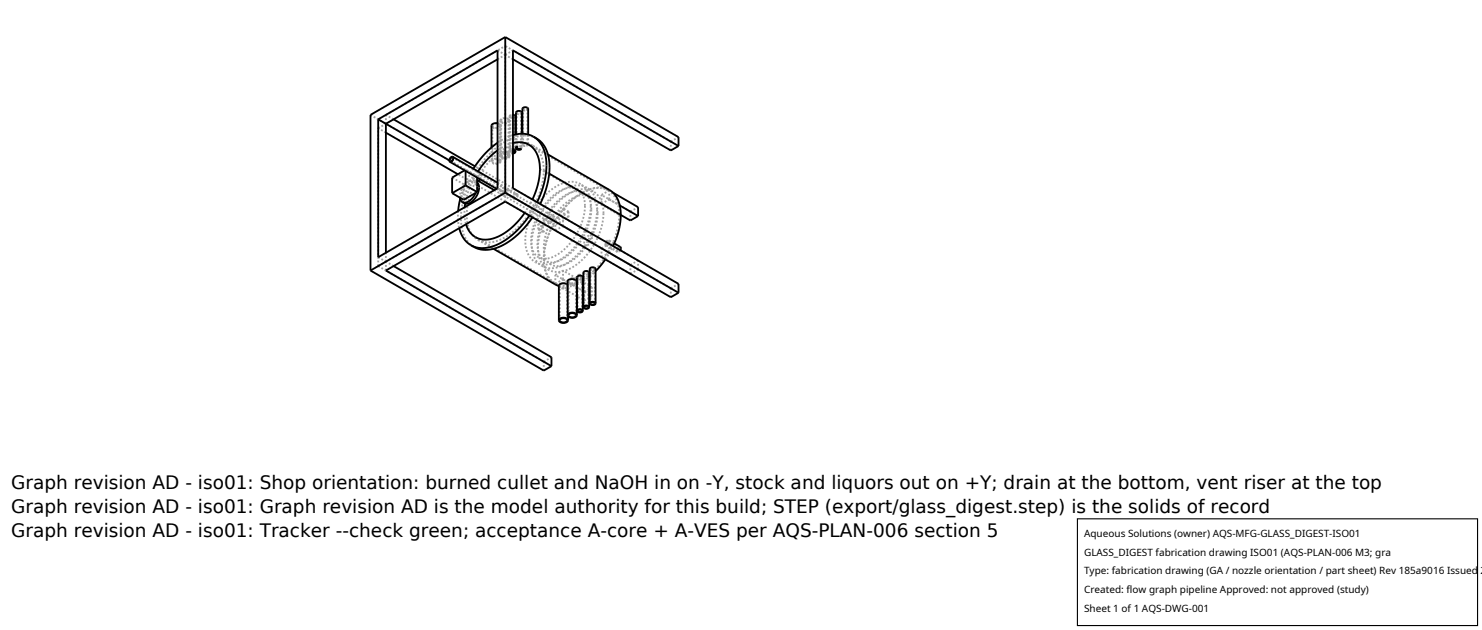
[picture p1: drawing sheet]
<svg xmlns="http://www.w3.org/2000/svg" width="212mm" height="90mm" viewBox="0 0 212 90" stroke-linecap="round" stroke-linejoin="round" font-family="sans-serif">
<g fill="none" stroke="#a0a0a0" stroke-width=".26" stroke-dasharray=".3 .3" stroke-linecap="butt">
<path d="M52.9 16.4l24.8 14.3M54 18.3l1.1-.6M55.1 18.9l-1.1-.6M55.1 17.7v-1.3M55.1 16.4l17.1-9.8M56.2 17l-1.1-.6M70.3 18l.3-.3h.6M70.3 18v5M71.1 17.6l.2 .1M71.1 8.5l1.1-.7M71.1 7.2l1.1 .6M71.2 17.7l.2 .3"/>
<path d="M71.3 17.7l.2 .3M71.4 18l-.2 .2-.3 .1-.4-.1-.2-.2M71.4 18v5M71.5 17.2l.1-.2 .3-.1 .7 .1M71.5 17.2v4.9M71.5 18l-.2 .2-.4 .1-.5-.1-.2-.2M71.5 18v5M71.6 17.2l.3-.2h.6M71.6 17.2v4.9M72.2 7.8l1.1-.6M72.2 7.8v-1.2M72.5 17l.1 .2"/>
<path d="M72.6 17l.2 .2M72.6 17.2l-.1 .2-.4 .1-.4-.1-.1-.2M72.6 17.2v4.8M72.8 17.2l-.2 .3-.5 .1-.4-.1-.2-.3M72.8 17.2v4.8M72.8 16.6l.1-.2h.4M72.8 16.6v4.8M72.9 16.6l.2-.2 .3 .1M72.9 16.6v4.8M73.3 19.3l-1.2 .4-1 .7M73.3 8.5l-1.1-.7M73.4 16.5l.1 .1"/>
<path d="M73.5 16.6l-.3 .2-.3-.2M73.5 16.6v4.8M73.6 16.6l-.1 .2h-.3h-.3l-.1-.2M73.6 19.2v2.2M73.7 19.2v1.8M73.8 16.1l.2-.2 .3 .1M73.8 16.1v4.9M74.3 16l.1 .1M74.4 16.1l-.3 .2-.3-.2M74.4 16.1v5M74.5 16.1l-.1 .1-.3 .1h-.3l-.1-.2M74.5 19.1v2"/>
<path d="M74.6 19.1v1.5M74.7 15.5l.2-.1h.3M74.7 15.5v5.1M75.2 15.4l.1 .1M75.3 15.5l-.2 .2-.4-.2M75.3 15.5v5.1M75.4 15.5l-.1 .2-.2 .1-.4-.1-.1-.2M75.4 19.2v1.4M76.6 19.8l-.9-.4h-1.1l-1.2 .3-1.3 .5-1.3 1-1.1 1-1.1 1.4-.9 1.3-.8 1.6-.5 1.5-.4 1.5-.2 1.6 .1 1.3 .4 1.3 .6 .9 .8 .7M54 38l23.7 13.6M54 38v-19.7M54 38l1.1-.6"/>
<path d="M54 36.7l1.1 .7M55.1 37.4v-1.3M55.1 38.6v-1.2M55.1 37.4l17.1-9.9M56.2 38l-1.1-.6M64.3 23l9.2 5.3M64.6 22.5l9.2 5.3M65.4 30.1v1.3l.2 1.2M66.2 26.6l-.4 .8-.1 .8M66.2 26.3l-1.6-.9M66.2 26.3v.3M66.2 26.6v1.9"/>
<path d="M66.4 29.6v1.4l.2 1M66.5 24.4v-.2M66.5 24.2l-.1 .1M66.9 25.9l-.7 .7M66.9 25.9l-.7 .4M67.6 24.1l-1.1 2.2-.8 2.1M67.8 25.8l-.4-.1-.5 .2M67.8 25.8l.3 .2M67.9 33.9l11.3 6.5M67.9 27.5l.2-.9M68.1 26l-.5-.1-.4 .2-.5 .3-.4 .6-.3 .7v.6l.1 .4 .2 .3M68.1 26.6v-.5l-.3-.3"/>
<path d="M68.1 25.2l-1.2 .7M68.1 25.4v-.2M68.1 25.2l-1.6-1M68.3 24.5l-1.2 2.2-.7 2.4M68.3 34.3l.6 .2 .7 .1h.7l.8-.2 1.7-.9 1.5-1.3 1.3-1.8 1.2-2 .6-2.1 .3-2M68.3 34.3l2.2 1.2M68.6 25.6l.2-.4M68.7 25h-.3l-.2 .2-.1 .3v.2M68.7 25l3.3 1.9M68.8 25.2l-.1-.2M70.2 23l.2-.2 .4-.1M70.2 21.1v1.9"/>
<path d="M70.3 23l.2-.2 .4-.1M70.6 27.2l.9 .5M70.8 22.7h.1M70.8 22.7h.5M70.9 22.7l.3 .1M70.9 27l2.5 1.4M71.1 26.9l1.1 .6M71.1 26.1l2.8 1.6M71.2 22.8l.2 .2M71.3 22.7l.2 .3M71.4 23l.1 .1M71.4 23l-.2 .3h-.4h-.3l-.2-.3"/>
<path d="M71.5 22.1v-.2l.3-.2 .4-.1 .4 .1M71.5 22.2v-.2l.3-.2h.4l.4 .1M71.5 22.3l.1-.2 .3-.1h.7M71.5 22.2v.1M71.5 27.7l.4-.2 .2-.4M71.5 23.1l-.2 .2-.5 .1-.4-.1-.2-.3M71.5 23v.1M71.6 22.1l.1-.2 .2-.1h.6M71.6 22.3l.3-.3 .6 .1M71.6 22.2l.1-.2 .2-.1h.6M71.6 22.2v.1M71.9 27.9l.4-.1 .2-.5"/>
<path d="M71.9 27.9l6.6 3.8M72 26.9h-.3l-.2 .2-.1 .4 .1 .2M72.1 27.1l-.1-.2M72.2 27.5v-19.7M72.2 27.5l1.1-.6M72.2 28.8v-1.3M72.4 27.1h-.2l-.3 .3-.1 .3 .1 .2M72.4 27.1l6.5 3.8M72.5 21.8l.1 .2M72.5 22.1l.1 .2M72.5 21.9l.1 .2M72.5 27.3l-.1-.2"/>
<path d="M72.6 21.7l.2 .3M72.6 21.9l.2 .2M72.6 22l.2 .3M72.6 22l-.1 .3-.4 .1-.4-.1-.1-.2M72.6 22.3l-.1 .2-.4 .1-.4-.1-.1-.2M72.6 22.1l-.1 .3-.4 .1h-.4l-.1-.3M72.6 22.1v.2M72.8 22l-.2 .3-.5 .2-.5-.1-.1-.3M72.8 22.1l-.3 .4-.5 .1-.4-.1-.1-.3M72.8 22.3l-.2 .3-.5 .1-.5-.1-.1-.3M72.8 22.1v.2M72.8 21.4l.2-.2h.5"/>
<path d="M72.8 21.5l.1-.2h.4M72.8 21.7l.1-.2 .4-.1M72.8 21.5v.2M72.9 21.4l.2-.2 .3 .1M72.9 21.7l.1-.1 .3-.1M72.9 21.5l.2-.1h.3M72.9 21.5v.2M73.3 20.4l-1.2 .4-1 .7M73.3 21.9h-.4l-.1-.2M73.3 21.9l-.3-.1-.1-.1M73.3 21.7l-.3-.1-.1-.1M73.4 21.3l.1 .1"/>
<path d="M73.4 21.4l.1 .1M73.4 28.4l.4-.1 .1-.4M73.5 21.2l.1 .2M73.5 28.3l.2-.1 .2-.3M73.5 21.4l-.3 .1-.3-.1M73.5 21.5v.1M73.5 21.5v.2M73.6 21.4l-.1 .1-.3 .1-.3-.1-.1-.1M73.6 21.5l-.1 .2h-.3h-.3l-.1-.2M73.7 21l.2-.2 .5 .1M73.8 21l.2-.1h.3M73.8 21.1l.2-.1"/>
<path d="M73.8 27.8l-.3 .2v.3M73.8 21.1v.1M73.9 27.7h-.2l-.3 .2v.3v.2M73.9 27.9l-.1-.1M73.9 27.9v-.2M74.3 20.9l.1 .2M74.4 20.9l.1 .2M74.4 21.1h-.3l-.3-.1M74.5 21.3h-.5l-.3-.2M74.5 21.1l-.1 .1h-.3l-.4-.2M74.6 20.6l.3-.2 .4 .1M74.7 20.6l.2-.1h.3"/>
<path d="M74.9 30.4l1.1-1.9M75.2 20.5l.1 .1M75.3 20.5l.1 .1M75.3 20.6l-.3 .2-.3-.2M75.4 20.6l-.1 .2-.3 .1-.3-.1-.1-.2M75.5 20.7l11.4 6.5M75.6 30.8l1.1-1.9M76.1 20.8l-.9-.3-1-.1-1 .3-1 .5-1.1 .7-1 1-1.1 1.2-.7 1.2-.7 1.3-.5 1.3-.3 1.4-.1 1.3 .1 1.2 .3 1.1 .5 .8 .7 .6M76.1 31l1.1-1.9M76.1 20.8l2.2 1.3M76.9 32.7l3.6-2.1M76.9 31.9v.8"/>
<path d="M77.1 24.2l11.3 6.5M77.6 32.3l-.7-.4M77.6 33.1l3.6-2.1M77.6 32.3v.8M77.6 33.1l-.7-.4M77.7 24.3l.7 .5M77.7 24.3l-.1-1.1-.4-1.1-.5-.8-.6-.5M77.7 32l-12.3-7.1M77.7 32v-1.3M77.7 30.7l1.1-.6M77.7 32l1.1-.7M78.5 31.7l-.1-.3 .1-.3 .2-.2h.2"/>
<path d="M78.8 31.3l-14.6-8.4M78.8 30.1l-11-6.4M78.8 31.3v-1.2M78.9 30.9l.1 .2M79 31.1l-.2 .5-.3 .1M79.3 39.3l1.1-.7M79.3 32.9v-1.3M79.3 32.9l1.1-.6M79.3 31.6l1.1-.6M80.4 39.9v-1.3M80.4 32.3v-1.3M80.5 30.6v-.8"/>
<path d="M80.5 29.8l-3.6 2.1M81.2 30.2l-.7-.4M81.2 30.2l-3.6 2.1M81.2 31v-.8M81.2 31l-.7-.4M81.5 39.7l.1 .1M81.5 39.7l.6 .1 .3 .3M81.6 39.8l.4 .1 .3 .2M82.4 39.6l.1 .2 .3 .1 .3-.1 .1-.2M82.4 39.5l.1 .2h.3l.3-.1 .1-.1M82.4 39.5l.1 .1 .3 .1 .3-.1 .1-.1M82.5 39.6l.3 .2 .3-.2"/>
<path d="M82.5 39.5l.3 .2 .3-.2M82.5 39.5l.3 .1 .3-.1M82.8 39.2l.1 .1M82.8 39.2l-.3 .1-.1 .2M82.9 26.3l-.7-.3h-.8l-.9 .1-.9 .4-.9 .6-.9 .9-.9 1-.6 1-.5 1.1-.5 1.1-.2 1.1-.1 1.2 .1 1 .3 .8 .5 .7 .6 .4M82.9 39.3h-.3l-.1 .2M83 39.5l-.3-.1-.2 .2M83.1 39.4l.1 .1M83.1 39.6l-.1-.1M83.1 39.5v-.1M83.3 39l.3 .2 .4-.1M83.4 38.8h.1"/>
<path d="M83.4 39l.2 .1h.3M83.4 34l1.1-.6M83.4 34l-4.1-2.4M83.4 35.3v-1.3M83.4 35.3l1.1-.6M83.4 35.3l-4.1-2.4M83.5 38.8l-.1 .2M83.5 29.4l-.1 1.5-.6 1.6-.8 1.5-1.1 1.3-1.1 1-1.3 .6h-1.1l-.8-.4-.5-.7-.2-.8v-1.1l.1-1.1 .4-1.2 .6-1.2 .6-1 .9-1 .9-.8 .9-.5 .9-.3h.8l.6 .3 .5 .6 .4 .8v.9M83.8 26.8l-.7-.3h-.8l-.9 .2-.9 .4-.9 .5-.9 .8-.8 1-.7 1.1-.6 1.1-.4 1.2-.2 1.1-.1 1.1 .2 1 .2 .8 .5 .7 .6 .5M83.9 39.1h.1M83.9 39.1l.1-.2M83.9 38.8h-.4"/>
<path d="M84 39.1l.1-.2M84 38.9l-.1-.1M84.2 39.5l.9-.8M84.2 38.4l.1 .2h.3h.3l.2-.2M84.3 38.4l.3 .2 .4-.2M84.4 29.4l-.2 1.6-.6 1.8-.9 1.7-1.2 1.4-1.4 1.1-1.2 .6-1.4 .2-1-.4M84.4 29.4l-.1-1-.3-.9-.5-.7-.6-.5M84.5 29.9l-.2 1.5-.6 1.6-.8 1.5-1.1 1.3-1.3 1.1-1.2 .5h-1l-.8-.4-.5-.6-.2-.9v-1l.2-1.2 .4-1.2 .5-1.2 .8-1.1 .8-.9 .8-.7 .9-.6 .9-.3h.8l.7 .3 .4 .6 .4 .8 .1 .9M84.5 33.4l-4.1-2.4M84.5 34.7v-1.3M84.5 34.7l-4.1-2.4M84.7 27.3l-.7-.2-.8-.1-.9 .2-.9 .4-.8 .5-.9 .8-.8 1-.8 1.1-.5 1.1-.4 1.1-.3 1.2-.1 1 .1 1 .3 .9 .5 .7 .6 .5"/>
<path d="M84.9 38.3l-.4-.1-.2 .2M85 38.4l-.1-.1M85.3 29.9l-.2 1.7-.6 1.7-.9 1.7-1.2 1.4-1.3 1.1-1.4 .6-1.2 .2-1.1-.3M85.3 29.9l-.1-1-.3-.8-.5-.8-.6-.5M85.4 30.5l-.2 1.5-.6 1.6-.9 1.5-1 1.2-1.2 1-1.1 .6-1.2 .1-.8-.5-.4-.5-.3-.9v-1.1l.1-1.1 .4-1.2 .5-1.1 .8-1.2 .8-.9 .9-.8 .9-.5 .9-.3h.8l.7 .2 .5 .6 .3 .8 .1 1M85.9 36.7v-1.2M85.9 36.7l1.1-.6M85.9 35.5l1.1-.7M85.9 29.1v-1.3M85.9 29.1l1.1-.6M85.9 27.8l1.1-.6M86.2 30.5l-.2 1.5-.6 1.9-.9 1.5-1.2 1.5-1.3 1.1-1.3 .6-1.3 .2-1.1-.3"/>
<path d="M86.2 30.5l-.1-1-.3-.9-.5-.8-.6-.5M86.5 37l1.1-1.9M86.5 35l-.1-.2 .1-.3 .2-.2h.2M86.6 34.9v-.3l.3-.2M86.9 27.2l.6 .5 .5 .8 .3 1 .1 1.2M86.9 34.4l.1 .1M86.9 34.3l.1 .2M87 34.5l-.2 .3-.2 .1M87 36.1v-1.3M87 28.5v-1.3M87 34.5l-.2 .4-.3 .1M87.1 27.1l-.9-.3h-1l-1 .2-1.1 .5-1 .8-1.1 1-.9 1.1-.9 1.3-.6 1.4-.5 1.3-.3 1.4-.1 1.3 .1 1.2 .3 1 .5 .7 .7 .6"/>
<path d="M87.6 27.5l-.6-.3M87.7 34.8l-.8-.5M88.2 36l-.1-.2 .1-.3 .2-.2h.2M88.2 36l-1.7-1M88.2 35.9v-.4l.3-.2M88.2 35.9l-1.6-1M88.4 30.7l-.2 2-.6 1.8-1 2-1.4 1.8-1.6 1.4-1.5 .8-1.5 .3-.7-.1-.7-.3M88.5 29.3l-1.5-.8M88.5 35.3l.1 .2M88.5 35.3l-1.6-.9M88.6 35.7l-.2 .3h-.2M88.6 35.5l-.1 .3-.3 .1"/>
<path d="M88.7 30.7l-2.8-1.6M90 30.2l1.1-.6M90 30.2l-4.1-2.4M90 31.5v-1.3M90 37.8l1.1-.6M90 37.8l-4.1-2.3M90 39.1v-1.3M90 39.1l1.1-.6M90 39.1l-4.1-2.4M91.1 37.2l-4.1-2.4M91.1 38.5v-1.3M91.1 38.5l-4.1-2.4"/>
<path d="M95.8 21.5v-1.3M95.8 20.2l1.1-.6M95.8 20.2l-23.6-13.6M77.7 52.9v-1.3M77.7 51.6l1.1-.6M79.2 40.4l-.6-.6-.5-.8-.3-1-.1-1 .1-1.3 .3-1.4 .5-1.4 .6-1.3 .8-1.2 1-1.1 1-1 1.1-.7 1-.5 1-.2h.9l.9 .3M79.3 40.5v-1.2M79.3 40.5l1.1-.6M79.8 40.8l1.2 .2 1.4-.4M79.8 40.8l.2 .3 .4 .1 .5-.1 .2-.3M79.9 40.8l.2 .2 .3 .1 .4-.1 .2-.2M79.9 45.7v-4.9"/>
<path d="M80.8 40.6l-.5-.1-.4 .3M81 40.8l-.2-.2M81 45.7v-4.9M81.1 40.1l.2 .3 .5 .1h.4l.2-.3M81.1 40.8v-.1M81.1 45.2v-4.4M81.2 40.1l.2 .2 .4 .1h.3l.2-.2M81.2 45v-4.9M82.1 40l-.5-.1-.4 .2M82.2 40.2h.1M82.2 40.2l.1-.1M82.3 40.2l-.2-.2"/>
<path d="M82.3 40.1l-.1 .1M82.3 40.1l-.2-.2-.5-.1M82.3 45v-4.8M82.3 40.2l.1-.1M82.4 41l-2-1.1M82.4 42.3l-3.1-1.8M82.4 40.1l-.3-.3-.6-.1M82.4 40.1l-.1 .1M82.4 40.6l.8-.4M82.5 44.4v-4.8M83.1 44.4v-4.8M83.2 40.3l-2.8-1.7"/>
<path d="M83.2 41.5l-.8-.5M83.2 42.8l-.8-.5M83.3 40.1l.8-.6M83.4 43.9v-4.9M83.4 41.6l1.1-.6M83.4 41.6l-4.1-2.3M83.4 42.9v-1.3M83.4 42.9l.7-.4M83.4 42.9l-.1-.1M84 43.9v-5M84.1 40.8l-.8-.5M84.1 42.1l-.8-.5"/>
<path d="M84.2 42.5l.3-.2M84.3 43.3v-4.9M84.5 41l-.3-.2M84.5 42.3v-1.3M84.5 42.3l-.3-.2M85 43.3v-4.9M95.8 41.2l-23.6-13.7M95.8 41.2l1.1-.7M95.8 42.4v-1.2"/>
</g>
<g fill="none" stroke="#000" stroke-width=".26">
<path d="M54 17l17.1-9.8v19.7l-17.1 9.8zM54 17l10.2 5.9M55.1 18.9l10.3 6M56.2 17l11.6 6.7M71.1 17.6h-.6l-.3 .3v3.2M71.1 8.5l-16 9.2v18.4M72.2 5.3l-19.3 11.1v22.2M72.2 5.3l24.7 14.3v1.2M72.2 5.3v22.2M73.3 16.4l.3 .2v2.6M73.3 19.3l.8-.2h.8l.7 .1 .6 .3M73.3 8.5l22.5 13 1.1-.7"/>
<path d="M74.5 19.1v-3l-.1-.2-.4-.1-.3 .3v3.1M74.6 19.1v-3.6l.2-.1 .3-.1 .3 .2v3.7M76.2 19.5l.9 .6 .6 .8 .5 1 .3 1.2v1.3l-.3 1.6-.4 1.6-.6 1.5M76.2 19.5l.7 .6 .6 .9 .4 .9 .1 1.3v1.3l-.2 1.4-.4 1.4-.7 1.6M52.9 38.6l24.8 14.3 1.1-.6M56.2 38l22.6 13v1.3M64.3 23.1l6.6 3.9M64.4 22.6l.2-.1 .1 .2-.2 .2-.1 .1-.2-.1zM64.7 22.4l.1 .2-.1 .3-.2 .2h-.2M64.7 22.4h-.2l-.2 .2-.1 .3 .1 .2M64.7 22.4l6.4 3.7M65.6 32.6l.2 .7 .4 .8 .6 .6 .5 .3"/>
<path d="M65.7 28.2l.1 .4 .2 .3M65.7 28.4l-.3 1.7M66.4 24.3l-1.8 1.1v2.2M66.4 29.1v.5M66.5 26.5l1.6 .9M66.5 24.4v2.1M66.5 26.5l-1.9 1.1M67.9 27.5l-.4 .7-.4 .5-.6 .2h-.5M68.1 25.7l.1 .1M68.1 26l.3 .4v.6l-.2 .7-.3 .6-.4 .4-.6 .4h-.4l-.5-.2M68.1 25.4v2M68.1 27.4l-1.9 1.1-1.6-.9"/>
<path d="M68.2 25.8l2.4 1.4M68.6 25.6l-.4 .2M70.5 35.5l9.3 5.3M71.1 20.4l-1.9 1.7-1.6 2M71.1 21.5l-1.5 1.3-1.3 1.7M72.2 27.5l24.7 14.3M72.2 27.5l-19.3 11.1M73.3 20.4l1.1-.1 1 .3 .8 .7 .6 1 .3 1.4-.1 1.5-.3 1.7-.7 1.6M73.3 21.3l.3 .1v.3M73.3 21.4l.2 .1 .1 .2M73.3 21.5l.2 .2-.2 .2M73.5 21.6l-.2 .1"/>
<path d="M73.6 21.7l-.1 .1-.2 .1M73.7 21.2l.3 .2 .4-.1h.1l-.1-.1M73.8 21.2l.2 .1 .4-.1M73.8 21.1l.3 .2 .3-.1M73.9 21h-.2v.2M73.9 21h.1l-.2 .2M73.9 21l-.2 .2M74.9 30.4l-1.1 1.4-1.2 1.1-1.4 .8-1.2 .5h-1.1l-1-.4-.8-.7-.5-1.1M75.6 30.8l-.9 1.1-1 1.2-1.2 .9-1.2 .8-1.2 .4-1 .2-1-.1-.8-.3M76.1 31l-1.1 1.4-1 1.1-1.3 1-1.2 .7-1.2 .4-1.1 .1-.9-.2-1-.5M78.3 22.1l8.8 5.1 .8 .7 .4 .7 .2 .7 .2 1.8-.4 2-.7 2M78.4 24.8l11.6 6.7 1.1-.6"/>
<path d="M84.2 39.5h-.1M86.5 37l-1.4 1.7M87.6 27.5l3.5 2.1v1.3M87.7 34.8l.9 .5v.4M88.5 29.3l2.6 1.6M96.9 20.8l-23.6-13.6v19.7l23.6 13.6v1.3M79.8 45.7l.2-.2 .4-.1 .5 .1 .2 .2M79.8 45.7l.2 .3 .4 .1 .5-.1 .2-.3M80 45.6l.6-.2 .3 .2 .1 .2-.2 .2h-.5l-.3-.2zM81.1 45v-4.9l.1-.2h.5l.5 .1 .2 .2v4.8M81.1 45l.2-.3 .4-.1 .5 .1 .2 .3M81.1 45l.1 .3 .5 .1 .5-.1 .2-.3"/>
<path d="M81.1 40.7l-.3-.2-.4-.1-.4 .1-.2 .3v4.9M81.1 45.2v.5M81.3 44.9l.2-.2h.4l.3 .1 .1 .2-.3 .3h-.4l-.4-.2zM82.4 41h.1M82.4 42.3h.1M82.4 44.4v-4.8l.2-.2h.2h.3l.1 .2v4.8M82.4 44.4l.1-.2 .3-.1 .3 .1 .1 .2M82.4 44.4l.1 .2h.3h.3l.1-.2M82.4 40.6h.1M82.5 44.3l.4-.1 .2 .2-.4 .2-.2-.1zM83.2 40.3h.1M83.2 41.5l.1 .1"/>
<path d="M83.2 42.8h.1M83.3 40.1l-.1 .1M83.3 43.9v-4.9l.1-.2 .3-.1h.3l.1 .2v5M83.3 43.9l.1-.2 .3-.1 .3 .1 .1 .2M83.3 43.9l.1 .1 .3 .1 .3-.1 .1-.1M83.5 43.8l.3-.1 .2 .2-.4 .1-.1-.1zM84.1 40.8h.1M84.1 42.1h.1M84.2 43.3v-4.9l.2-.2h.2h.3l.2 .2v4.9M84.2 43.3l.1-.1 .3-.1 .3 .1 .2 .1M84.2 43.3l.1 .2 .3 .1 .3-.1 .2-.2M84.2 42.5h-.1"/>
<path d="M84.4 43.3l.3-.1 .3 .2-.4 .1-.2-.1zM96.9 41.8l-1.1 .6-23.6-13.6-17.1 9.8 23.7 13.7"/>
</g>
<path d="M153.9 74.1h57.1v15.2h-57.1z" fill="#fff" stroke="#000" stroke-width=".16"/>
<g font-size="2.6">
<text x="1.6" y="69.8">Graph revision AD - iso01: Shop orientation: burned cullet and NaOH in on -Y, stock and liquors out on +Y; drain at the bottom, vent riser at the top</text>
<text x="1.6" y="73.3">Graph revision AD - iso01: Graph revision AD is the model authority for this build; STEP (export/glass_digest.step) is the solids of record</text>
<text x="1.6" y="76.7">Graph revision AD - iso01: Tracker --check green; acceptance A-core + A-VES per AQS-PLAN-006 section 5</text>
</g>
<g font-size="1.4">
<text x="154.8" y="76.6">Aqueous Solutions (owner) AQS-MFG-GLASS_DIGEST-ISO01</text>
<text x="154.8" y="79.3">GLASS_DIGEST fabrication drawing ISO01 (AQS-PLAN-006 M3; gra</text>
<text x="154.8" y="82">Type: fabrication drawing (GA / nozzle orientation / part sheet) Rev 185a9016 Issued 2</text>
<text x="154.8" y="84.7">Created: flow graph pipeline Approved: not approved (study)</text>
<text x="154.8" y="87.4">Sheet 1 of 1 AQS-DWG-001</text>
</g>
</svg>
